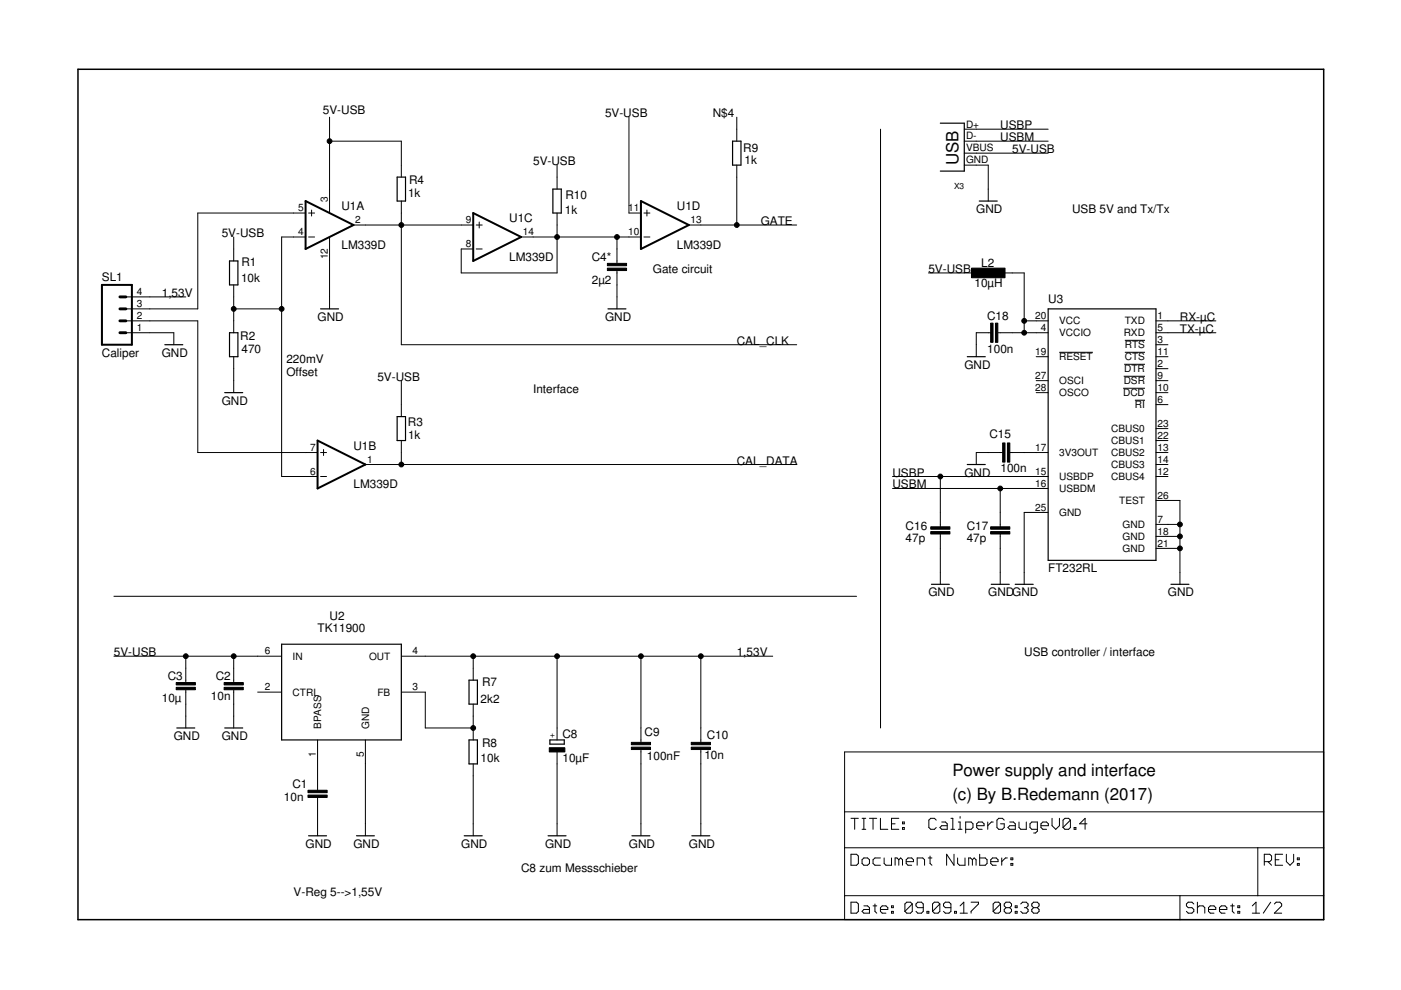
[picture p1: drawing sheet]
<svg xmlns="http://www.w3.org/2000/svg" width="297mm" height="210mm" viewBox="0 0 297 210" stroke-linecap="round" stroke-linejoin="round" font-family="sans-serif">
<g fill="none" stroke="#000" stroke-width=".21">
<path d="M69.9 29.9h15.2v7.6M69.9 24.8v20.4M118.1 35v5.1M133.3 24.8v20.4h2.6M156.2 24.8v5.1M156.2 35v12.7M186.7 27.4v126.9M204.4 27.4h17.8M204.4 29.9h17.8M204.4 32.5h17.8M204.4 35h5.1v7.6M49.6 50.2v5.1"/>
<path d="M64.8 50.2h-5.1v50.8h7.6M64.8 45.2h-22.9v20.3h-15.2M65.4 45.2h1.3M65.4 50.2h1.3M66.1 44.5v1.3M69.9 50.2v15.3M75 47.7h25.3M85.1 42.6v30.5h83.8M101 47.7h1.2M101 52.8h1.2M101.6 47.1v1.2M110.5 50.2h25.4"/>
<path d="M118.1 45.2v12.7h-20.3v-5.1h2.5M130.8 50.2v5.6M130.8 57.4v8.1M136.5 45.2h1.3M136.5 50.2h1.3M137.2 44.5v1.3M146 47.7h22.9M196.8 57.9h10.2M212.1 57.9h5v12.6M26.7 68h15.2v27.9h25.4M26.7 70.5h10.2v2.6M26.7 62.9h12.7"/>
<path d="M49.6 60.4v10.1M49.6 75.6v7.6M49.6 65.5h10.1M210 70.5h-3v5.1M211.6 70.5h10.6M217.1 68h5.1M219.7 75.6h2.5M224.6 74.7h7.1M238.3 79.8h4.5M238.4 77.2h4.4M238.5 72.2h4.3M238.5 74.7h4.3"/>
<path d="M245.1 68h12.7M245.1 70.5h12.7M245.1 73.1h2.5M245.1 75.6h2.5M245.1 78.2h2.5M68 95.9h1.2M68.6 95.3v1.3M77.5 98.5h91.4M85.1 80.7v7.6M85.1 93.4v5.1M212.6 95.9h-5.6v2.6M214.1 95.9h8.1"/>
<path d="M219.7 83.2h2.5M219.7 80.7h2.5M238.1 82.3h4.7M240.6 84.9h2.2M245.1 95.9h2.5M245.1 83.2h2.5M245.1 80.7h2.5M245.1 85.8h2.5M245.1 90.9h2.5M245.1 93.4h2.5M245.1 98.5h2.5M68 101h1.2"/>
<path d="M189.2 101h33M189.2 103.6h33M199.4 101v10.7M199.4 113.2v10.7M212.1 103.6v8.1M212.1 113.2v10.7M222.2 108.6h-5.1v15.3M245.1 101h2.5M245.1 111.2h5.1M245.1 113.7h5.1M245.1 106.1h5.1v17.8M245.1 116.3h5.1"/>
<path d="M24.2 126.4h157.4M24.2 139.1h35.5M39.4 139.1v5.6M49.6 139.1v5.6M85.1 139.1h78.7M100.3 139.1v5.1M118.1 139.1v17.8M135.9 139.1v18.3M148.6 139.1v18.3M39.4 146.2v8.1M49.6 146.2v8.1M54.6 146.7h5.1"/>
<path d="M67.3 156.9v10.7M77.5 156.9v20.3M85.1 146.7h5.1v7.6h10.1M100.3 149.3v7.6M118.1 159.4v17.8M135.9 158.9v18.3M148.6 158.9v18.3M179.1 159.4h101.5v35.6h-101.5zM67.3 169.1v8.1M100.3 162v15.2M179.1 179.7h101.5M179.1 172.1h101.5"/>
<path d="M180.4 173.5h1.6M181.2 173.5v2.3M182.8 173.5h.8M182.8 175.8h.8M183.2 173.5v2.3M184.3 173.5h1.6M185.1 173.5v2.3M186.7 173.5v2.3h1.5M189 174.7h.8M190.6 173.5h-1.6v2.3h1.6M191.3 175.5h.4v.3h-.4zM191.3 174.3h.4v.4h-.4z"/>
<path d="M198.5 173.9l-.4-.4h-.8l-.4 .4v1.6l.4 .3h.8l.4-.3M199.7 174.3h.7l.4 .4v1.1h-1.1l-.4-.3 .4-.4h1.1M201.6 173.5h.4v2.3M201.6 175.8h.8M203.2 175.8h.8M203.2 174.3h.4v1.5M203.6 173.1v.4M204.7 175.8h1.2l.4-.3v-.8l-.4-.4h-1.2v2.3M207.1 175.1h1.5v-.4l-.4-.4h-.7l-.4 .4v.8l.4 .3h.7M209.4 174.3v1.5M210.6 174.3h-.4l-.8 .8M212.9 173.9l-.4-.4h-.7l-.4 .4v1.6l.4 .3h.7l.4-.3v-.8h-.8"/>
<path d="M214.1 174.3h.8l.4 .4v1.1h-1.2l-.4-.3 .4-.4h1.2M216 174.3v1.2l.4 .3h1.2v-1.5M219.9 175.8h-1.1l-.4-.3v-.8l.4-.4h1.1v1.9l-.4 .4h-.3M220.7 175.1h1.6v-.4l-.4-.4h-.8l-.4 .4v.8l.4 .3h.8M223.1 173.5v1.6l.7 .7 .8-.7v-1.6M226.9 173.9l-.3-.4h-.8l-.4 .4v1.6M226.9 173.9v1.6l-.3 .3h-.8l-.4-.3M226.9 173.9l-1.5 1.6M227.7 175.5h.4v.3h-.4zM230.5 174.7h-1.6l1.2-1.2v2.3M266.7 179.7v10.2M179.1 189.9h101.5"/>
<path d="M180.4 181.1h1.2l.4 .4v1.6l-.4 .4h-1.2zM180.4 191.3h1.2l.4 .4v1.5l-.4 .4h-1.2zM182.8 182.3l.4-.4h.7l.4 .4v.8l-.4 .4h-.7l-.4-.4zM183.2 192.1h.7l.4 .3v1.2h-1.1l-.4-.4 .4-.4h1.1M185.1 192.1h.8M185.5 191.7v1.5l.4 .4M186.7 192.8h1.5v-.4l-.4-.3h-.8l-.3 .3v.8l.3 .4h.8M186.7 181.9h-1.2l-.4 .4v.8l.4 .4h1.2M187.5 181.9v1.2l.3 .4h1.2v-1.6M189 193.2h.4v.4h-.4zM189 192.1h.4v.3h-.4zM190.6 182.3l-.4-.4h-.4v1.6"/>
<path d="M190.6 182.3l.4-.4 .3 .4v1.2M190.6 182.3v1.2M192.1 182.7h1.6v-.4l-.4-.4h-.8l-.4 .4v.8l.4 .4h.8M193.4 191.7v1.5l-.4 .4h-.7l-.4-.4M193.4 191.7l-.4-.4h-.7l-.4 .4v1.5M193.4 191.7l-1.5 1.5M194.5 183.5v-1.6h1.1l.4 .4v1.2M195.7 192.4h-1.1l-.4-.3v-.4l.4-.4h.8l.3 .4v1.5l-.3 .4h-.8l-.4-.4M196.5 193.2h.4v.4h-.4zM196.8 181.9h.8M197.2 181.5v1.6l.4 .4M199.3 191.7v1.5l-.4 .4h-.8l-.4-.4"/>
<path d="M199.3 191.7l-.4-.4h-.8l-.4 .4v1.5M199.3 191.7l-1.6 1.5M201.6 192.4h-1.2l-.4-.3v-.4l.4-.4h.8l.4 .4v1.5l-.4 .4h-.8l-.4-.4M202.3 181.1v2.4l-1.6-2.4v2.4M202.4 193.2h.4v.4h-.4zM203 181.9v1.2l.4 .4h1.2v-1.6M203.6 193.6h1.5M203.6 192.1l.7-.8v2.3M205.9 191.3h1.6v.4l-1.6 1.5v.4M206.2 182.3l-.4-.4h-.4v1.6M206.2 182.3v1.2M206.2 182.3l.3-.4 .4 .4v1.2"/>
<path d="M207.7 181.1v2.4h1.2l.4-.4v-.8l-.4-.4h-1.2M210.1 182.7h1.5v-.4l-.4-.4h-.8l-.3 .4v.8l.3 .4h.8M212.1 191.7v1.5l-.4 .4h-.7l-.4-.4M212.1 191.7l-.4-.4h-.7l-.4 .4v1.5M212.1 191.7l-1.5 1.5M212.4 181.9v1.6M213.3 192.4l-.4 .4v.4l.4 .4h.8l.4-.4v-.4l-.4-.4M213.3 192.4l-.4-.3v-.4l.4-.4h.8l.4 .4v.4l-.4 .3M213.3 192.4h.8M213.6 181.9h-.4l-.8 .8M214.3 183.1h.4v.4h-.4zM214.3 181.9h.4v.4h-.4z"/>
<path d="M215.2 193.2h.4v.4h-.4zM215.2 192.1h.4v.3h-.4zM216.4 191.7l.4-.4h.8l.4 .4v.4l-.4 .3M217.2 192.4h.4M217.6 192.4l.4 .4v.4l-.4 .4h-.8l-.4-.4M219.1 192.4l-.3 .4v.4l.3 .4h.8l.4-.4v-.4l-.4-.4M219.1 192.4l-.3-.3v-.4l.3-.4h.8l.4 .4v.4l-.4 .3M219.1 192.4h.8M250.2 189.9v5.1M253.1 191.7l-.4-.4h-.8l-.4 .4v.4l.4 .3h.8l.4 .4v.4l-.4 .4h-.8l-.4-.4M253.9 192.4l.4-.3h.8l.3 .3v1.2M253.9 191.3v2.3"/>
<path d="M256.2 192.8h1.6v-.4l-.4-.3h-.8l-.4 .3v.8l.4 .4h.8M258.6 192.8h1.5v-.4l-.4-.3h-.7l-.4 .3v.8l.4 .4h.7M260.9 192.1h.8M261.3 191.7v1.5l.4 .4M262.4 193.2h.4v.4h-.4zM262.4 192.1h.4v.3h-.4zM265.5 193.6h1.6M265.5 192.1l.8-.8v2.3M268.1 182.7h1.1l.4-.4v-.8l-.4-.4h-1.1v2.4M268.8 182.7l.8 .8M269.4 191.3l-1.6 2.3M270.2 191.7l.4-.4h.8l.3 .4v.4l-1.5 1.5h1.5"/>
<path d="M270.4 182.3h.8M271.9 181.1h-1.5v2.4h1.5M272.7 181.1v1.6l.8 .8 .8-.8v-1.6M275.1 183.1h.4v.4h-.4zM275.1 181.9h.4v.4h-.4z"/>
</g>
<g fill="none" stroke="#000" stroke-width=".25">
<path d="M84.2 37.5h1.8v5.1h-1.8zM155.3 29.9h1.8v5.1h-1.8zM199.4 26.1h5v10.2h-5M48.7 55.3h1.7v5.1h-1.7zM117.2 40.1h1.8v5.1h-1.8zM207.6 42.6h3.8M34.9 73.1h3.9M48.7 70.5h1.7v5.1h-1.7zM68 65.5h3.8M128.9 65.5h3.8M205.1 75.6h3.8M222.2 65.5h22.9v53.3h-22.9z"/>
<path d="M47.6 83.2h3.9M84.2 88.3h1.8v5.1h-1.8zM205.1 98.5h3.8M59.7 136.6h25.4v20.3h-25.4zM197.5 123.9h3.8M210.2 123.9h3.8M215.2 123.9h3.9M248.3 123.9h3.8M37.5 154.3h3.8M47.6 154.3h3.9M99.4 156.9h1.8v5.1h-1.8zM99.4 144.2h1.8v5.1h-1.8z"/>
<path d="M116.6 156.9h3v.9h-3zM65.4 177.2h3.8M75.6 177.2h3.8M98.4 177.2h3.8M116.2 177.2h3.8M134 177.2h3.8M146.7 177.2h3.8"/>
</g>
<g fill="#000" stroke="#000" stroke-width=".21">
<path d="M128.8 55.8h4v.5h-4zM128.8 56.9h4v.5h-4zM206 56.9h7.1v2h-7.1zM210 68.5h.5v4.1h-.5zM211.1 68.5h.5v4.1h-.5zM212.6 93.9h.5v4.1h-.5zM213.6 93.9h.5v4.1h-.5zM197.3 111.7h4.1v.5h-4.1zM197.3 112.7h4.1v.5h-4.1zM210 111.7h4.1v.5h-4.1zM210 112.7h4.1v.5h-4.1zM37.4 144.7h4v.5h-4z"/>
<path d="M37.4 145.7h4v.5h-4zM47.5 144.7h4.1v.5h-4.1zM47.5 145.7h4.1v.5h-4.1zM116.5 158.5h3.3v.9h-3.3zM133.9 157.4h4v.5h-4zM133.9 158.4h4v.5h-4zM146.6 157.4h4v.5h-4zM146.6 158.4h4v.5h-4zM65.3 167.6h4.1v.5h-4.1zM65.3 168.6h4.1v.5h-4.1z"/>
</g>
<path d="M16.5 14.7h264.1v180.3h-264.1z" fill="none" stroke="#000" stroke-width=".32"/>
<path d="M64.8 42.6l10.2 5.1-10.2 5.1zM100.3 45.2l10.2 5-10.2 5.1zM135.9 42.6l10.1 5.1-10.1 5.1zM21.6 60.4h6.4v12.7h-6.4zM67.3 93.4l10.2 5.1-10.2 5.1z" fill="none" stroke="#000" stroke-width=".42"/>
<path d="M25.4 65.5h1.3M25.4 68h1.3M25.4 70.5h1.3M25.4 62.9h1.3" fill="none" stroke="#000" stroke-width=".61"/>
<g fill="#000" stroke="#000" stroke-width=".21">
<circle cx="69.9" cy="29.9" r=".51"/>
<circle cx="85.1" cy="47.7" r=".51"/>
<circle cx="118.1" cy="50.2" r=".51"/>
<circle cx="130.8" cy="50.2" r=".51"/>
<circle cx="156.2" cy="47.7" r=".51"/>
<circle cx="49.6" cy="65.5" r=".51"/>
<circle cx="59.7" cy="65.5" r=".51"/>
<circle cx="217.1" cy="68" r=".51"/>
<circle cx="217.1" cy="70.5" r=".51"/>
<circle cx="85.1" cy="98.5" r=".51"/>
<circle cx="199.4" cy="101" r=".51"/>
<circle cx="212.1" cy="103.6" r=".51"/>
<circle cx="250.2" cy="116.3" r=".51"/>
<circle cx="250.2" cy="113.7" r=".51"/>
<circle cx="250.2" cy="111.2" r=".51"/>
<circle cx="39.4" cy="139.1" r=".51"/>
<circle cx="49.6" cy="139.1" r=".51"/>
<circle cx="100.3" cy="139.1" r=".51"/>
<circle cx="118.1" cy="139.1" r=".51"/>
<circle cx="135.9" cy="139.1" r=".51"/>
<circle cx="148.6" cy="139.1" r=".51"/>
<circle cx="100.3" cy="154.3" r=".51"/>
</g>
<g font-size="3.6">
<text x="203.2" y="35" transform="rotate(-90 203.2 35)">USB</text>
<text x="201.9" y="164.5">Power supply and interface</text>
<text x="201.9" y="169.6">(c) By B.Redemann (2017)</text>
</g>
<g font-size="2.5">
<text x="68.5" y="24.1">5V-USB</text>
<text x="128.3" y="24.9">5V-U</text>
<text x="134" y="24.9">SB</text>
<text x="151.1" y="24.9">N$4</text>
<text x="212.1" y="29.9">USBM</text>
<text x="212.1" y="27.4">USBP</text>
<text x="113" y="35">5V-USB</text>
<text x="157.6" y="32.2">R9</text>
<text x="157.9" y="34.8">1k</text>
<text x="214.6" y="32.5">5V-USB</text>
<text x="86.5" y="41.9">1k</text>
<text x="86.7" y="39.1">R4</text>
<text x="72.4" y="44.5">U1A</text>
<text x="108" y="47.1">U1C</text>
<text x="119.8" y="45.4">1k</text>
<text x="119.9" y="42.1">R10</text>
<text x="143.5" y="44.5">U1D</text>
<text x="161.3" y="47.7">GATE</text>
<text x="207" y="45.2">GND</text>
<text x="227.3" y="45.2">USB 5V and Tx/Tx</text>
<text x="47" y="50.2">5V-USB</text>
<text x="72.4" y="52.8">LM339D</text>
<text x="143.5" y="52.8">LM339D</text>
<text x="21.6" y="59.6">SL1</text>
<text x="51.1" y="59.9">10k</text>
<text x="51.2" y="56.3">R1</text>
<text x="108" y="55.3">LM339D</text>
<text x="125.5" y="55.3">C4*</text>
<text x="138.4" y="57.9">Gate circuit</text>
<text x="196.8" y="57.9">5V-USB</text>
<text x="208" y="56.6">L2</text>
<text x="34.3" y="62.9">1,53V</text>
<text x="125.5" y="60.1">2µ2</text>
<text x="206.6" y="60.9">10µH</text>
<text x="222.2" y="64.2">U3</text>
<text x="67.3" y="68">GND</text>
<text x="128.3" y="68">GND</text>
<text x="209.3" y="67.8">C18</text>
<text x="250.2" y="70.6">TX-µC</text>
<text x="250.2" y="68">RX-µC</text>
<text x="21.6" y="75.6">Caliper</text>
<text x="34.3" y="75.6">GND</text>
<text x="50.9" y="72.1">R2</text>
<text x="51.2" y="74.9">470</text>
<text x="60.7" y="77">220mV</text>
<text x="156.2" y="73.1">CAL_CLK</text>
<text x="209.3" y="74.9">100n</text>
<text x="60.7" y="79.7">Offset</text>
<text x="80" y="80.7">5V-U</text>
<text x="85.7" y="80.7">SB</text>
<text x="113" y="83.3">Interface</text>
<text x="204.5" y="78.2">GND</text>
<text x="47" y="85.8">GND</text>
<text x="74.9" y="95.3">U1B</text>
<text x="86.5" y="90.4">R3</text>
<text x="86.5" y="93.2">1k</text>
<text x="209.8" y="92.9">C15</text>
<text x="156.2" y="98.5">CAL_DATA</text>
<text x="189.2" y="101">USBP</text>
<text x="204.5" y="101">GND</text>
<text x="212.1" y="100">100n</text>
<text x="74.9" y="103.6">LM339D</text>
<text x="189.2" y="103.6">USBM</text>
<text x="192" y="112.5">C16</text>
<text x="205" y="112.5">C17</text>
<text x="192" y="115">47p</text>
<text x="205" y="115">47p</text>
<text x="222.2" y="121.3">FT232RL</text>
<text x="69.9" y="131.5">U2</text>
<text x="196.8" y="126.4">GND</text>
<text x="209.5" y="126.4">GNDGND</text>
<text x="247.6" y="126.4">GND</text>
<text x="67.3" y="134">TK11900</text>
<text x="24.1" y="139.1">5V-USB</text>
<text x="156.2" y="139.1">1,53V</text>
<text x="217.2" y="139.1">USB controller / interface</text>
<text x="34.3" y="148.8">10µ</text>
<text x="35.6" y="144.2">C3</text>
<text x="44.7" y="148.5">10n</text>
<text x="45.7" y="144.2">C2</text>
<text x="101.9" y="149">2k2</text>
<text x="102.2" y="145.5">R7</text>
<text x="36.8" y="156.9">GND</text>
<text x="47" y="156.9">GND</text>
<text x="101.9" y="161.5">10k</text>
<text x="102.2" y="158.4">R8</text>
<text x="119.3" y="161.5">10µF</text>
<text x="119.3" y="156.4">C8</text>
<text x="136.7" y="156.1">C9</text>
<text x="137.2" y="161.2">100nF</text>
<text x="149.4" y="161">10n</text>
<text x="149.9" y="156.6">C10</text>
<text x="62" y="167.1">C1</text>
<text x="60.2" y="169.8">10n</text>
<text x="64.8" y="179.8">GND</text>
<text x="74.9" y="179.8">GND</text>
<text x="97.8" y="179.8">GND</text>
<text x="115.6" y="179.8">GND</text>
<text x="133.4" y="179.8">GND</text>
<text x="146" y="179.8">GND</text>
<text x="110.5" y="184.8">C8 zum Messschieber</text>
<text x="62.2" y="189.9">V-Reg 5--&gt;1,55V</text>
</g>
<g font-size="2.1">
<text x="204.8" y="27">D+</text>
<text x="204.8" y="29.6">D-</text>
<text x="204.8" y="32.1">VBUS</text>
<text x="204.8" y="34.7">GND</text>
<text x="63.2" y="44.8">5</text>
<text x="69.5" y="42.8" transform="rotate(-90 69.5 42.8)">3</text>
<text x="75.3" y="47.3">2</text>
<text x="98.8" y="47.3">9</text>
<text x="133.2" y="44.8">11</text>
<text x="146.4" y="47.3">13</text>
<text x="63.2" y="49.9">4</text>
<text x="98.8" y="52.4">8</text>
<text x="110.9" y="49.9">14</text>
<text x="133.2" y="49.9">10</text>
<text x="69.5" y="55" transform="rotate(-90 69.5 55)">12</text>
<text x="29" y="65.1">3</text>
<text x="29" y="62.6">4</text>
<text x="29" y="70.2">1</text>
<text x="29" y="67.7">2</text>
<text x="219.5" y="67.7">20</text>
<text x="220.7" y="70.2">4</text>
<text x="224.6" y="68.8">VCC</text>
<text x="224.6" y="71.3">VCCIO</text>
<text x="238.2" y="71.3">RXD</text>
<text x="238.5" y="68.8">TXD</text>
<text x="245.4" y="67.7">1</text>
<text x="245.4" y="70.2">5</text>
<text x="219.5" y="75.3">19</text>
<text x="224.6" y="76.4">RESET</text>
<text x="238.5" y="73.9">RTS</text>
<text x="238.5" y="76.4">CTS</text>
<text x="245.4" y="72.7">3</text>
<text x="245.4" y="75.3">11</text>
<text x="245.4" y="77.8">2</text>
<text x="219.5" y="82.9">28</text>
<text x="219.5" y="80.4">27</text>
<text x="224.6" y="81.5">OSCI</text>
<text x="238.2" y="81.5">DSR</text>
<text x="238.4" y="78.9">DTR</text>
<text x="245.4" y="80.4">9</text>
<text x="245.4" y="82.9">10</text>
<text x="224.6" y="84">OSCO</text>
<text x="238.1" y="84">DCD</text>
<text x="240.6" y="86.6">RI</text>
<text x="245.4" y="85.4">6</text>
<text x="65.8" y="95.6">7</text>
<text x="219.5" y="95.6">17</text>
<text x="235.6" y="91.6">CBUS0</text>
<text x="235.6" y="94.2">CBUS1</text>
<text x="245.4" y="90.5">23</text>
<text x="245.4" y="93.1">22</text>
<text x="245.4" y="95.6">13</text>
<text x="65.8" y="100.7">6</text>
<text x="77.8" y="98.1">1</text>
<text x="219.5" y="100.7">15</text>
<text x="224.6" y="96.7">3V3OUT</text>
<text x="224.6" y="101.8">USBDP</text>
<text x="235.6" y="96.7">CBUS2</text>
<text x="235.6" y="99.3">CBUS3</text>
<text x="235.6" y="101.8">CBUS4</text>
<text x="245.4" y="98.1">14</text>
<text x="245.4" y="100.7">12</text>
<text x="219.5" y="103.2">16</text>
<text x="224.6" y="104.3">USBDM</text>
<text x="237.3" y="106.9">TEST</text>
<text x="245.4" y="105.8">26</text>
<text x="219.5" y="108.3">25</text>
<text x="224.6" y="109.4">GND</text>
<text x="238" y="112">GND</text>
<text x="245.4" y="110.8">7</text>
<text x="245.4" y="113.4">18</text>
<text x="238" y="114.5">GND</text>
<text x="238" y="117">GND</text>
<text x="245.4" y="115.9">21</text>
<text x="56.2" y="138.8">6</text>
<text x="62" y="139.9">IN</text>
<text x="78.3" y="139.9">OUT</text>
<text x="87.4" y="138.8">4</text>
<text x="56.2" y="146.4">2</text>
<text x="62" y="147.5">CTRL</text>
<text x="80" y="147.5">FB</text>
<text x="87.4" y="146.4">3</text>
<text x="68.1" y="154.6" transform="rotate(-90 68.1 154.6)">BPASS</text>
<text x="78.2" y="154.6" transform="rotate(-90 78.2 154.6)">GND</text>
<text x="67" y="160.4" transform="rotate(-90 67 160.4)">1</text>
<text x="77.1" y="160.4" transform="rotate(-90 77.1 160.4)">5</text>
</g>
<g font-size="1.8">
<text x="202.3" y="40.1">X3</text>
<text x="117.5" y="156.5" transform="rotate(-90 117.5 156.5)">+</text>
</g>
</svg>
